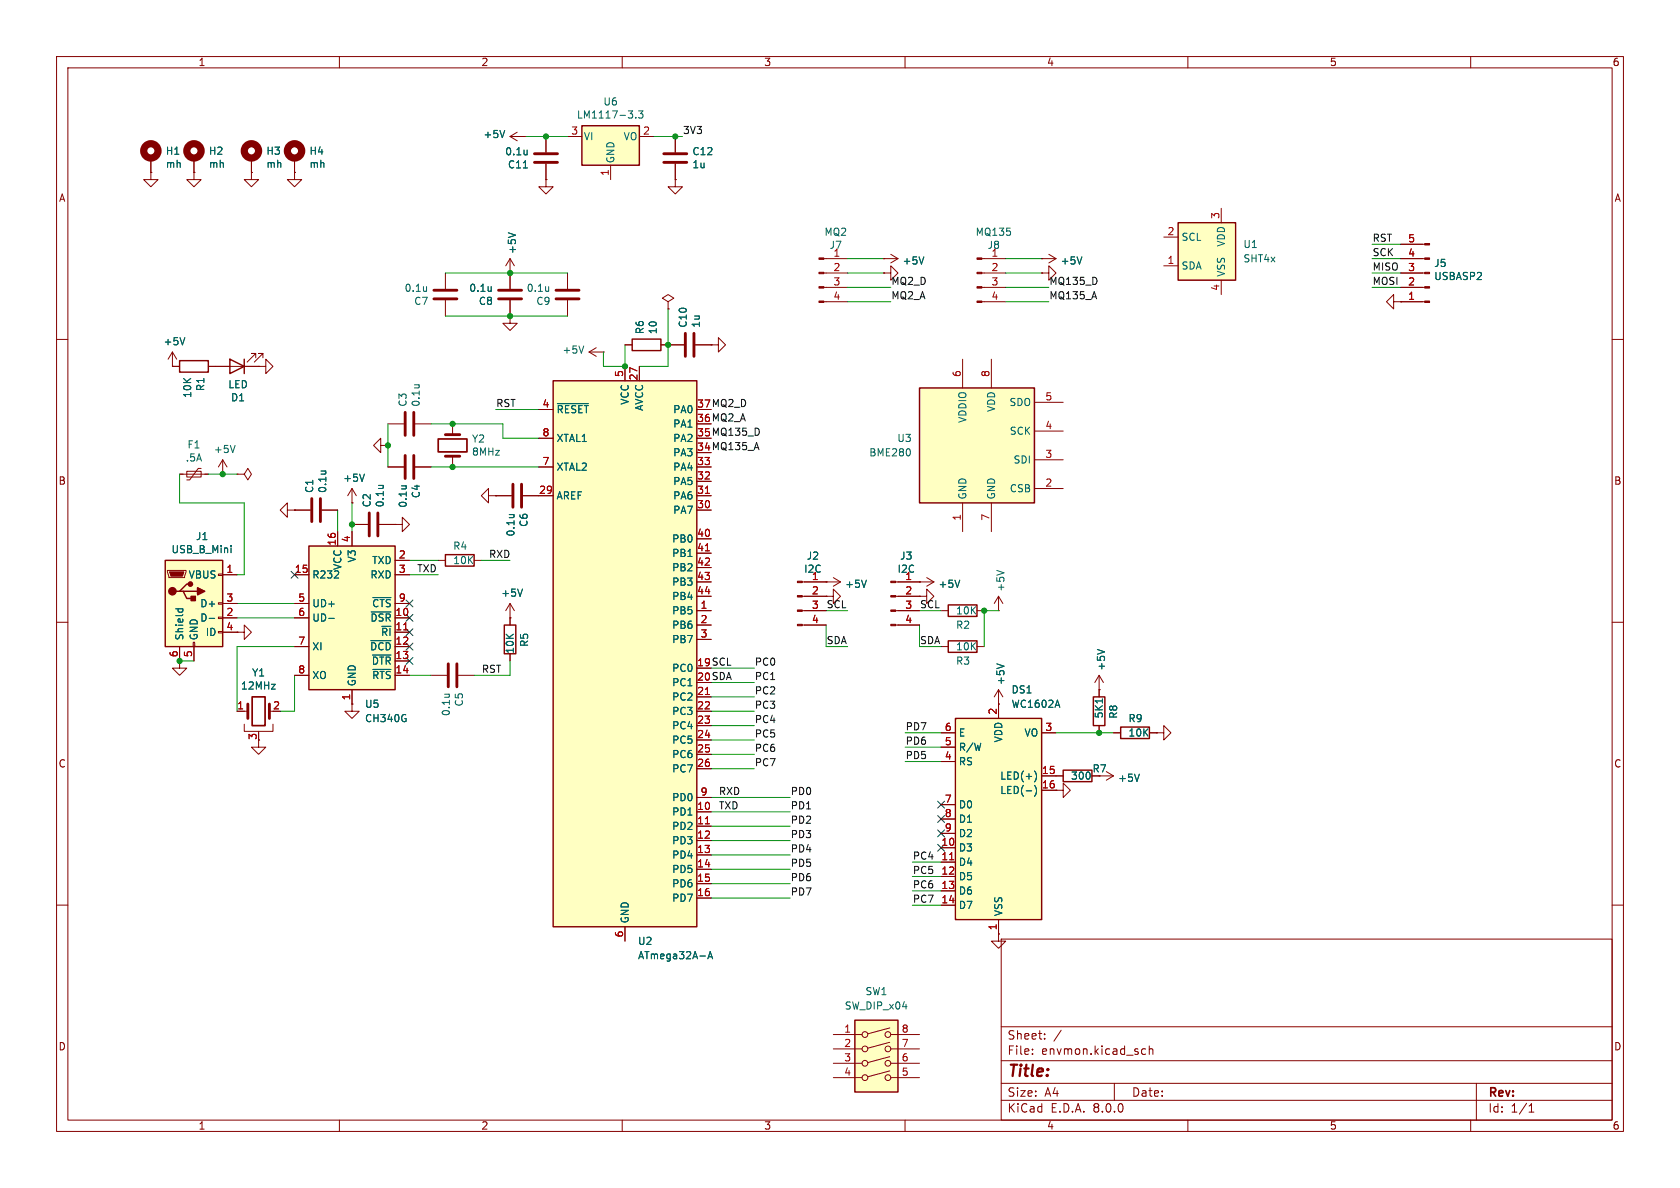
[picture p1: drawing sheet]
<svg xmlns="http://www.w3.org/2000/svg" width="297mm" height="210mm" viewBox="0 0 297 210" stroke-linecap="round" stroke-linejoin="round" font-family="sans-serif">
<g fill="none" stroke="#840000" stroke-width=".18">
<path d="M10 10h277v190h-277zM12 12h273v186h-273zM60 10v2M110 10v2M160 10v2M210 10v2M260 10v2M26.7 30.5v1.3h1.2l-1.2 1.2-1.3-1.2h1.3M26.7 30.5h.1M26.7 27.9v2.6M34.3 30.5v1.3h1.3l-1.3 1.2-1.3-1.2h1.3M34.3 30.5h.1"/>
<path d="M34.3 27.9v2.6M44.4 30.5v1.3h1.3l-1.3 1.2-1.2-1.2h1.2M44.4 30.5h.1M44.4 27.9v2.6M52.1 30.5v1.3h1.2l-1.2 1.2-1.3-1.2h1.3M52.1 30.5h.1M52.1 27.9v2.6M119.4 31.8v1.2h1.2l-1.2 1.3-1.3-1.3h1.3M119.4 31.8h.1M10 60h2M145.6 53.3h4.3M145.6 50.8h4.3"/>
<path d="M145.6 48.3h4.3M145.6 45.7h4.3M285 60h2M30.5 64.8h.1M30.5 64.8h1.2M30.5 62.2l-.8 1.3M30.5 62.2v2.6M30.5 62.2l.7 1.3M36.8 64.8h8.9M45.2 63.2v-.7h-.8h.8l-1.5 1.5M45.7 64.8h1.3v-1.3l1.3 1.3-1.3 1.2v-1.2M45.7 64.8h.1"/>
<path d="M46.5 63.2v-.7h-.8h.8l-1.5 1.5M67.3 78.7v-1.2l-1.3 1.2 1.3 1.3v-1.3h1.3M68.6 78.7h.1M68.6 74.9h2.8M73.4 74.9h2.8M125.7 61h1.3v-1.3l1.3 1.3-1.3 1.2v-1.2M125.7 61h.1M68.6 82.6h2.8M73.4 82.6h2.8M10 110h2M285 110h2M10 160h2"/>
<path d="M285 160h2M177 166h108v32h-108zM60 198v2M110 198v2M160 198v2M177 194.5h108M177 191.5h108M177 187.5h108M177 181.5h108M182.5 186.3v.1M182.5 185.5v.1M184.7 183.6v.1"/>
<path d="M184.7 182.8v.1M187.6 182.1l-1.3 2M197 191.5v3M202 186.3h.5M202 185.5h.5M203.2 185.5l.2-.1 .3 .1 .1 .9M203.2 184.9v1.5M210 198v2M260 198v2M261 191.5v6.5M270.3 196.6h.9M270.3 195.5l.4-.4v1.5"/>
</g>
<g fill="none" stroke="#840000" stroke-width="1.3">
<circle cx="26.7" cy="26.7" r="1.27"/>
<circle cx="34.3" cy="26.7" r="1.27"/>
<circle cx="44.4" cy="26.7" r="1.27"/>
<circle cx="52.1" cy="26.7" r="1.27"/>
</g>
<path d="M71.6 72.9v4.1M73.2 72.9v4.1M71.6 80.5v4.1M73.2 80.5v4.1" fill="none" stroke="#840000" stroke-width=".51"/>
<path d="M32.7 59.7l-.4 1.3M73.3 68h.8M74 68l.1 .1M71 85.9h.8M71.7 85.9h.1" fill="none" stroke="#006464" stroke-width=".18"/>
<path d="M31.7 63.8h5.1v2h-5.1zM40.6 63.5l2.6 1.3-2.6 1.2zM43.2 63.5v2.5" fill="none" stroke="#840000" stroke-width=".25"/>
<g fill="#840000" stroke="#840000" stroke-width=".18">
<path d="M144.8 53.2h.8v.3h-.8z"/>
<path d="M144.8 50.7h.8v.2h-.8z"/>
<path d="M144.8 48.1h.8v.3h-.8z"/>
<path d="M144.8 45.6h.8v.2h-.8z"/>
</g>
<path d="M102.9 22.2h10.1v7h-10.1z" fill="#ffffc2"/>
<path d="M102.9 22.2h10.1v7h-10.1z" fill="none" stroke="#840000" stroke-width=".25"/>
<g fill="none" stroke="#840000" stroke-width=".18">
<path d="M100.3 24.1h2.6M107.9 29.2v2.6M113 24.1h2.6M119.4 24.1v2.8M119.4 29v2.8M90.2 55.9v1.3h1.2l-1.2 1.2-1.3-1.2h1.3M90.2 55.9h.1M90.2 48.3v2.8M90.2 53.1v2.8M100.3 48.3v2.8M100.3 53.1v2.8M104.1 62.2l1.3 .8"/>
<path d="M104.1 62.2h2.6M105.4 61.5l-1.3 .7M106.7 62.2h.1M146 105.4h1.3v-1.3l1.3 1.3-1.3 1.3v-1.3M146 105.4h.1"/>
</g>
<path d="M112.9 19.6h.8l-.5 .5 .4 .1v.6l-.2 .1-.5-.1M112.4 20.8v.1M86.8 50.7v.8M86.8 51.4h.1M97 50.7v.8M97 51.4h-.1M103.2 61.2l-.4 1.2" fill="none" stroke="#006464" stroke-width=".18"/>
<path d="M117.3 28.7h4.1M117.3 27.2h4.1M88.1 51.3h4.1M88.1 52.8h4.1M98.3 51.3h4.1M98.3 52.8h4.1" fill="none" stroke="#840000" stroke-width=".51"/>
<path d="M168.9 127h15.2v35.6h-15.2z" fill="#ffffc2"/>
<path d="M168.9 127h15.2v35.6h-15.2zM193.3 123.2h2v5.1h-2zM198.1 128.5h5.1v2.1h-5.1z" fill="none" stroke="#840000" stroke-width=".25"/>
<g fill="none" stroke="#840000" stroke-width=".18">
<path d="M80 74.9v1.9M80 80.6v2M86.4 87.6v-1.2l-1.3 1.2 1.3 1.3v-1.3h1.2M87.6 87.6h.1M146 102.9h.1M146 102.9h2.6M147.3 102.1l1.3 .8M148.6 102.9l-1.3 .7M194.3 119.4l-.8 1.3M194.3 119.4v3.8M194.3 119.4l.8 1.3M166.4 129.5h2.5"/>
<path d="M166.4 134.6h2.5M166.4 132.1h2.5M176.5 124.5v2.5M184.1 137.2h2.6M184.1 139.7h2.6M184.1 129.5h2.6M194.3 121.9h.1M194.3 128.3v1.2M196.8 129.5h1.3M203.2 129.5h1.3M204.5 129.5h1.2v-1.2l1.3 1.2-1.3 1.3v-1.3M204.5 129.5h.1"/>
<path d="M166.4 149.9h2.5M166.4 152.4h2.5M166.4 154.9h2.5M166.4 157.5h2.5M166.4 142.2h2.5M166.4 144.8h2.5M166.4 147.3h2.5M166.4 160h2.5M176.5 165.1v1.3h1.3l-1.3 1.2-1.2-1.2h1.2M176.5 165.1h.1M176.5 162.6v2.5"/>
</g>
<path d="M167.9 152h.7" fill="none" stroke="#a90000" stroke-width=".18"/>
<path d="M153.2 102.6l-.5 1.2M194 114.8l1.3 .4M182.9 136.3a1.46 1.46 0 0 1 0 1.9M182.9 138.8a1.46 1.46 0 0 1 0 2M194.9 123.5v.8" fill="none" stroke="#006464" stroke-width=".18"/>
<path d="M77.5 77.6h5v2.3h-5z" fill="none" stroke="#840000" stroke-width=".3"/>
<path d="M78.7 76.8h2.6M78.7 80.6h2.6" fill="none" stroke="#840000" stroke-width=".51"/>
<path d="M97.8 67.3h25.4v96.5h-25.4z" fill="#ffffc2"/>
<path d="M97.8 67.3h25.4v96.5h-25.4zM78.7 98h5.1v2.1h-5.1zM167.6 106.9h5.1v2.1h-5.1zM167.6 113.3h5.1v2h-5.1zM188 136.1h5v2.1h-5z" fill="none" stroke="#840000" stroke-width=".25"/>
<g fill="none" stroke="#840000" stroke-width=".18">
<path d="M90.2 48.3h.1M90.2 45.7l-.8 1.3M90.2 45.7v2.6M90.2 45.7l.7 1.3M156.2 45.7h.1M156.2 48.3h1.3v-1.3l1.2 1.3-1.2 1.2v-1.2M156.2 48.3h.1M156.2 45.7h2.5M157.5 45l1.2 .7M158.7 45.7l-1.2 .8M95.2 72.4h2.6M95.2 77.5h2.6"/>
<path d="M110.5 64.8v2.5M113 64.8v2.5M41.9 83.8h1.3l.6-1 .6 1-.6 1-.6-1M41.9 83.8h.1M52.1 90.2h2.8M56.9 90.2h2.8M62.2 88.9h.1M62.2 86.4l-.7 1.2M62.2 86.4v2.5M62.2 86.4l.8 1.2M77.5 99.1h1.2M83.8 99.1h1.3"/>
<path d="M95.2 87.6h2.6M95.2 82.6h2.6M123.2 87.6h2.5M123.2 90.2h2.5M123.2 85.1h2.5M123.2 82.6h2.5M123.2 95.3h2.5M123.2 97.8h2.5M76.2 119.4h2.8M81 119.4h2.8M123.2 108h2.5M123.2 110.5h2.5"/>
<path d="M123.2 113h2.5M123.2 100.3h2.5M123.2 102.9h2.5M123.2 105.4h2.5M158.3 108h4.3M158.3 110.5h4.3M158.3 102.9h6.8M158.3 105.4h4.3M162.6 105.4h1.2v-1.3l1.3 1.3-1.3 1.3v-1.3M162.6 105.4h.1M162.6 102.9h.1M163.8 102.1l1.3 .8"/>
<path d="M165.1 102.9l-1.3 .7M166.4 108h1.2M166.4 114.3h1.2M172.7 108h1.3M172.7 114.3h1.3M176.5 108h.1M176.5 105.4l-.7 1.3M176.5 105.4v2.6M176.5 105.4l.8 1.3M123.2 123.2h2.5M123.2 125.7h2.5M123.2 128.3h2.5"/>
<path d="M123.2 130.8h2.5M123.2 133.4h2.5M123.2 135.9h2.5M176.5 124.5h.1M176.5 121.9v2.6M176.5 121.9l-.7 1.3M176.5 121.9l.8 1.3M186.7 139.7h1.3v-1.3l1.2 1.3-1.2 1.3v-1.3M186.7 139.7h.1M186.7 137.2h1.3M194.3 137.2h2.5M195.6 136.4l1.2 .8"/>
<path d="M196.8 137.2l-1.2 .7M123.2 143.5h2.5M123.2 146.1h2.5M123.2 148.6h2.5M123.2 151.1h2.5M123.2 153.7h2.5M123.2 156.2h2.5M123.2 158.8h2.5M123.2 141h2.5M110.5 163.8v2.6"/>
</g>
<path d="M124.7 87.2h.7M124.7 97.4h.7M124.7 122.8h.7M124.7 145.6h.7" fill="none" stroke="#a90000" stroke-width=".18"/>
<g fill="none" stroke="#006464" stroke-width=".18">
<path d="M89.9 41.1l1.2 .5M163.3 45.4l-.4 1.3M98.5 71.3h5.5M56.8 83.3h.8M57.5 83.3h.1M64.4 83.8l-.4 1.3M169.7 102.6l-.5 1.2M176.2 100.8l1.3 .5M176.2 117.3l1.3 .5M78.6 122.7h.8M79.3 122.7l.1 .1M201.4 136.9l-.4 1.2"/>
<path d="M125.1 169.5l.5-1.3 .4 1.3M125.3 169.1h.6"/>
</g>
<g fill="#840000" stroke="#840000" stroke-width=".18">
<path d="M157.5 110.4h.8v.2h-.8z"/>
<path d="M157.5 107.8h.8v.3h-.8z"/>
<path d="M157.5 105.3h.8v.2h-.8z"/>
<path d="M157.5 102.7h.8v.3h-.8z"/>
</g>
<path d="M55.1 88.1v4.1M56.6 88.1v4.1M79.2 117.3v4.1M80.8 117.3v4.1" fill="none" stroke="#840000" stroke-width=".51"/>
<path d="M162.6 68.6h20.3v20.3h-20.3z" fill="#ffffc2"/>
<path d="M162.6 68.6h20.3v20.3h-20.3z" fill="none" stroke="#840000" stroke-width=".25"/>
<g fill="none" stroke="#840000" stroke-width=".18">
<path d="M173.6 53.3h4.2M173.6 50.8h4.2M173.6 48.3h4.2M173.6 45.7h4.2M184.1 48.3h1.3v-1.3l1.3 1.3-1.3 1.2v-1.2M184.1 48.3h.1M246.4 53.3v-1.2l-1.3 1.2 1.3 1.3v-1.3h1.2M247.6 53.3h.1M247.6 53.3h4.3M247.6 50.8h4.3M247.6 48.3h4.3M247.6 45.7h4.3"/>
<path d="M247.6 43.2h4.3M170.2 63.5v5.1M175.3 63.5v5.1M182.9 76.2h5.1M182.9 71.1h5.1M31.7 83.8h5.1M33 83.3h2.6v1h-2.6zM35.6 82.8h-.5l-1.6 2h-.5M39.4 83.8h.1M39.4 81.3l-.8 1.3M39.4 81.3v2.5M39.4 81.3l.7 1.3"/>
<path d="M50.8 90.2v-1.3l-1.3 1.3 1.3 1.2v-1.2h1.3M52.1 90.2h.1M62.2 92.7h2.8M67.1 92.7h2.7M69.8 92.7h1.3v-1.3l1.3 1.3-1.3 1.3v-1.3M69.8 92.7h.1M170.2 88.9v5.1M175.3 88.9v5.1M182.9 86.4h5.1M182.9 81.3h5.1M41.9 111.8h1.3v-1.3l1.2 1.3-1.2 1.2v-1.2M41.9 111.8h.1"/>
</g>
<path d="M41.6 78.7l-.5 1.3M160.9 79.6v.7M66.9 85.8h.9M67.6 85.8l.1 .1" fill="none" stroke="#006464" stroke-width=".18"/>
<path d="M65.3 90.7v4M66.8 90.7v4" fill="none" stroke="#840000" stroke-width=".51"/>
<g fill="#840000" stroke="#840000" stroke-width=".18">
<path d="M172.7 53.2h.9v.3h-.9z"/>
<path d="M172.7 50.7h.9v.2h-.9z"/>
<path d="M172.7 48.1h.9v.3h-.9z"/>
<path d="M172.7 45.6h.9v.2h-.9z"/>
<path d="M251.9 43.1h.8v.2h-.8z"/>
<path d="M251.9 45.6h.8v.2h-.8z"/>
<path d="M251.9 48.1h.8v.3h-.8z"/>
<path d="M251.9 50.7h.8v.2h-.8z"/>
<path d="M251.9 53.2h.8v.3h-.8z"/>
</g>
<path d="M208.3 39.4h10.1v10.1h-10.1z" fill="#ffffc2"/>
<path d="M208.3 39.4h10.1v10.1h-10.1z" fill="none" stroke="#840000" stroke-width=".25"/>
<path d="M96.5 31.8v1.2h1.3l-1.3 1.3-1.3-1.3h1.3M96.5 31.8h.1M215.9 36.8v2.6M184.1 45.7h.1M184.1 45.7h2.6M185.4 45l1.3 .7M186.7 45.7l-1.3 .8M205.7 47h2.6M205.7 41.9h2.6M215.9 49.5v2.6" fill="none" stroke="#840000" stroke-width=".18"/>
<path d="M191.3 45.4l-.5 1.3" fill="none" stroke="#006464" stroke-width=".18"/>
<path d="M29.2 99.1h10.2v15.2h-10.2z" fill="#ffffc2"/>
<path d="M29.2 99.1h10.2v15.2h-10.2zM31.7 104.5h.7l.6 1.3h1.3M32.4 104.5h2.5M33.7 103.3h-.7l-1.3 1.2h-.6" fill="none" stroke="#840000" stroke-width=".25"/>
<g fill="#840000" stroke="#840000" stroke-width=".25">
<path d="M34.9 103.9l1.3 .6-1.3 .7z"/>
<path d="M33.8 105.4h.7v.8h-.7z"/>
<circle cx="30.5" cy="104.5" r=".63"/>
<circle cx="33.7" cy="103.3" r=".38"/>
</g>
<path d="M29.6 100.8h3.3v.3l-.3 1h-2.8zM31.7 114.3v2.5M34.2 113.5h.2v.8h-.2zM34.3 114.3v2.5M38.6 111.6h.8v.3h-.8zM38.6 109.1h.8v.2h-.8zM38.6 106.6h.8v.2h-.8zM38.6 101.5h.8v.2h-.8zM39.4 101.6h2.5M39.4 109.2h2.5M39.4 106.7h2.5M39.4 111.8h2.5" fill="none" stroke="#840000" stroke-width=".18"/>
<path d="M30 101.1h2.5l-.2 .8h-2.1z" fill="#840000" stroke="#840000" stroke-width=".18"/>
<path d="M40.8 96.4v.2M40.8 96.9v.8M31.1 107.6h1.2M31.5 107.6v.4M32.3 107.6v.4M37 109.3h1" fill="none" stroke="#006464" stroke-width=".18"/>
<path d="M54.6 96.5h15.2v25.4h-15.2z" fill="#ffffc2"/>
<path d="M54.6 96.5h15.2v25.4h-15.2z" fill="none" stroke="#840000" stroke-width=".25"/>
<g fill="none" stroke="#840000" stroke-width=".18">
<path d="M90.2 24.1l1.2 .8M90.2 24.1h2.5M91.4 23.4l-1.2 .7M92.7 24.1h.1M96.5 24.1v2.8M96.5 29v2.8M78.7 48.3v2.8M78.7 53.1v2.8M118.1 53.3l1-.6-1-.6-1 .6 1 .6v1.3M118.1 54.6h.1M59.7 94v2.5M62.2 94v2.5"/>
<path d="M69.8 99.1h2.6M87.6 87.6h2.8M92.5 87.6h2.7M31.7 116.8v1.3h1.3l-1.3 1.3-1.2-1.3h1.2M31.7 116.8h.1M52.1 109.2h2.5M52.1 114.3h2.5M52.1 119.4h2.5M52.1 101.6h2.5M52.1 106.7h2.5M69.8 109.2h2.6M69.8 111.8h2.6"/>
<path d="M69.8 114.3h2.6M69.8 116.8h2.6M69.8 119.4h2.6M69.8 101.6h2.6M69.8 106.7h2.6M90.2 109.2h.1M90.2 106.7l-.8 1.3M90.2 106.7v2.5M90.2 106.7l.7 1.3M141.8 110.5h4.2M141.8 108h4.2M141.8 105.4h4.2"/>
<path d="M141.8 102.9h4.2M41.9 125.7h1.9M43.2 128v1.3h5.1v-1.3M45.7 130.8v1.3h1.3l-1.3 1.3-1.3-1.3h1.3M45.7 129.3v.2M62.2 121.9v2.6"/>
</g>
<g fill="none" stroke="#006464" stroke-width=".18">
<path d="M89.2 23.1l-.4 1.2M92.5 29.7h.7M93.2 26.5v.9M93.2 27.3h-.1M75.4 50.7v.8M75.4 51.4h-.1M90 91h.9M90.8 91h.1M58.1 109.3h1M65.6 113.3h3.5M65.6 108.2h3.5M65.9 115.8h3.2"/>
<path d="M65.9 118.3h3.2M65.9 105.6h3.2M92.4 104.1l-.5 1.3"/>
</g>
<path d="M71.4 111.3h.7" fill="none" stroke="#a90000" stroke-width=".18"/>
<path d="M94.5 27.2h4.1M94.5 28.7h4.1M76.7 51.3h4.1M76.7 52.8h4.1M90.7 85.6v4.1M92.2 85.6v4.1M43.8 124.5v2.5M47.6 124.5v2.5" fill="none" stroke="#840000" stroke-width=".51"/>
<g fill="#840000" stroke="#840000" stroke-width=".18">
<path d="M141 110.4h.8v.2h-.8z"/>
<path d="M141 107.8h.8v.3h-.8z"/>
<path d="M141 105.3h.8v.2h-.8z"/>
<path d="M141 102.7h.8v.3h-.8z"/>
</g>
<path d="M44.6 123.2h2.3v5.1h-2.3z" fill="none" stroke="#840000" stroke-width=".3"/>
<path d="M151.1 180.3h7.6v12.7h-7.6z" fill="#ffffc2"/>
<g fill="none" stroke="#840000" stroke-width=".18">
<path d="M26.7 30.5h.1M26.7 27.9v2.6M34.3 30.5h.1M34.3 27.9v2.6M44.4 30.5h.1M44.4 27.9v2.6M52.1 30.5h.1M52.1 27.9v2.6M92.7 24.1h.1M96.5 31.8h.1M96.5 24.1v2.8M96.5 29v2.8"/>
<path d="M119.4 31.8h.1M119.4 24.1v2.8M119.4 29v2.8M90.2 55.9h.1M90.2 48.3h.1M90.2 48.3v2.8M90.2 53.1v2.8M118.1 54.6h.1M156.2 45.7h.1M156.2 48.3h.1M184.1 48.3h.1M184.1 45.7h.1"/>
<path d="M247.6 53.3h.1M247.6 53.3h3.9M247.6 50.8h3.9M247.6 48.3h3.9M247.6 45.7h3.9M247.6 43.2h3.9M30.5 64.8h.1M30.5 64.8h1.2M36.8 64.8h3.8M43.2 64.8h2.5M45.7 64.8h.1M95.2 72.4h2.6"/>
<path d="M95.2 77.5h2.6M110.5 61h1.3M110.5 64.8v2.5M113 64.8v2.5M116.8 61h4.1M122.9 61h2.8M125.7 61h.1M52.1 90.2h.1M52.1 90.2h2.8M56.9 90.2h2.8M59.7 94v2.5M62.2 88.9h.1"/>
<path d="M62.2 92.7h2.8M62.2 94v2.5M67.1 92.7h2.7M68.6 82.6h2.8M69.8 92.7h.1M69.8 99.1h2.6M73.4 82.6h2.8M87.6 87.6h.1M87.6 87.6h2.8M92.5 87.6h5.3M95.2 82.6h2.6M123.2 82.6h2.5"/>
<path d="M123.2 87.6h2.5M123.2 90.2h2.5M123.2 85.1h2.5M123.2 95.3h2.5M123.2 97.8h2.5M31.7 116.8h.1M31.7 114.3v2.5M34.3 114.3v2.5M39.4 101.6h2.5M39.4 109.2h2.5M39.4 106.7h2.5M39.4 111.8h2.5"/>
<path d="M41.9 111.8h.1M52.1 101.6h2.5M52.1 109.2h2.5M52.1 106.7h2.5M52.1 114.3h2.5M52.1 119.4h2.5M69.8 101.6h2.6M69.8 109.2h2.6M69.8 106.7h2.6M69.8 111.8h2.6M69.8 114.3h2.6M69.8 116.8h2.6"/>
<path d="M69.8 119.4h2.6M90.2 109.2h.1M90.2 109.2v1.3M90.2 115.6v1.2M123.2 108h2.5M123.2 110.5h2.5M123.2 113h2.5M123.2 100.3h2.5M123.2 102.9h2.5M123.2 105.4h2.5M142.2 108h3.8M142.2 110.5h3.8"/>
<path d="M142.2 102.9h3.8M142.2 105.4h3.8M146 102.9h.1M146 105.4h.1M158.7 108h3.9M158.7 110.5h3.9M158.7 102.9h3.9M158.7 105.4h3.9M162.6 105.4h.1M162.6 102.9h.1M41.9 125.7h1.3M62.2 124.5v1.2h1.3l-1.3 1.3-1.2-1.3h1.2"/>
<path d="M62.2 124.5h.1M62.2 121.9v2.6M123.2 123.2h2.5M123.2 125.7h2.5M123.2 128.3h2.5M123.2 130.8h2.5M123.2 133.4h2.5M123.2 135.9h2.5M166.4 129.5h2.5M166.4 134.6h2.5M166.4 132.1h2.5M176.5 124.5h.1"/>
<path d="M176.5 124.5v2.5M184.1 137.2h3.9M184.1 139.7h2.6M184.1 129.5h2.6M186.7 139.7h.1M194.3 121.9h.1M194.3 121.9v1.3M194.3 128.3v1.2M196.8 129.5h1.3M203.2 129.5h1.3M204.5 129.5h.1M123.2 143.5h2.5"/>
<path d="M123.2 146.1h2.5M123.2 148.6h2.5M123.2 151.1h2.5M123.2 153.7h2.5M123.2 156.2h2.5M123.2 158.8h2.5M123.2 141h2.5M166.4 149.9h2.5M166.4 152.4h2.5M166.4 154.9h2.5M166.4 157.5h2.5M166.4 142.2h2.5"/>
<path d="M166.4 144.8h2.5M166.4 147.3h2.5M110.5 163.8v2.6M166.4 160h2.5M176.5 165.1h.1M176.5 162.6v2.5M147.3 182.9h5.1M147.3 185.4h5.1M147.3 188h5.1M147.3 190.5h5.1M157.3 189.3l-3.9 1M157.3 186.8l-3.9 1"/>
<path d="M157.3 184.3l-3.9 1M157.3 181.7l-3.9 1.1M157.5 182.9h5.1M157.5 185.4h5.1M157.5 188h5.1M157.5 190.5h5.1"/>
<circle cx="152.9" cy="190.5" r=".51"/>
<circle cx="152.9" cy="188" r=".51"/>
<circle cx="152.9" cy="185.4" r=".51"/>
<circle cx="152.9" cy="182.9" r=".51"/>
<circle cx="157" cy="190.5" r=".51"/>
<circle cx="157" cy="185.4" r=".51"/>
<circle cx="157" cy="188" r=".51"/>
<circle cx="157" cy="182.9" r=".51"/>
</g>
<path d="M111.8 59.9h5v2.1h-5zM89.2 110.5h2v5.1h-2zM151.1 180.3h7.6v12.7h-7.6z" fill="none" stroke="#840000" stroke-width=".25"/>
<path d="M121.2 58.9v4.1M122.7 58.9v4.1" fill="none" stroke="#840000" stroke-width=".51"/>
<g fill="none" stroke="#009600" stroke-width=".18">
<path d="M92.7 24.1h7.6M115.6 24.1h5M78.7 48.3h21.6M78.7 55.9h21.6M118.1 54.6v10.2h-5.1M149.9 50.8h7.6M149.9 45.7h6.3M149.9 48.3h6.3M149.9 53.3h7.6M177.8 50.8h7.6M177.8 45.7h6.3M177.8 48.3h6.3"/>
<path d="M177.8 53.3h7.6M242.6 50.8h5M242.6 45.7h5M242.6 48.3h5M242.6 43.2h5M68.6 74.9v7.7M76.2 74.9h12.7v2.6h6.3M87.6 72.4h7.6M110.5 61v3.8h-3.8v-2.6M31.7 83.8v5.1h11.5v12.7h-1.3M36.8 83.8h5.1M59.7 90.2v3.8"/>
<path d="M62.2 88.9v5.1M72.4 99.1h5.1M76.2 82.6h19M85.1 99.1h5.1M31.7 116.8h2.6M41.9 109.2h10.2M41.9 106.7h10.2M52.1 114.3h-10.2v11.4M52.1 119.4v6.3h-2.6M72.4 101.6h5.1M72.4 119.4h3.8M90.2 116.8v2.6h-6.4"/>
<path d="M125.7 118.1h7.6M146 110.5v3.8h3.9M146 108h3.9M162.6 110.5v3.8h3.8M162.6 108h3.8M176.5 108h-2.5v6.3M125.7 130.8h7.6M125.7 128.3h7.6M125.7 135.9h7.6M125.7 133.4h7.6M125.7 125.7h7.6M125.7 123.2h7.6"/>
<path d="M125.7 120.7h7.6M160 132.1h6.4M160 129.5h6.4M160 134.6h6.4M186.7 129.5h10.1M125.7 143.5h14M125.7 146.1h14M125.7 156.2h14M125.7 151.1h14M125.7 153.7h14M125.7 148.6h14M125.7 158.8h14"/>
<path d="M125.7 141h14M161.3 152.4h5.1M161.3 157.5h5.1M161.3 154.9h5.1M161.3 160h5.1"/>
</g>
<g fill="none" stroke="#000084" stroke-width=".18">
<path d="M51.5 101l1.2 1.2M52.7 101l-1.2 1.2M71.8 113.7l1.2 1.2M71.8 116.2l1.2 1.2M71.8 106.1l1.2 1.2M71.8 111.2l1.2 1.2M71.8 108.6l1.2 1.2M73 113.7l-1.2 1.2M73 116.2l-1.2 1.2M73 106.1l-1.2 1.2M73 111.2l-1.2 1.2M73 108.6l-1.2 1.2"/>
<path d="M165.8 149.3l1.2 1.2M165.8 144.2l1.2 1.2M165.8 146.7l1.2 1.2M165.8 141.6l1.2 1.2M167 149.3l-1.2 1.2M167 144.2l-1.2 1.2M167 146.7l-1.2 1.2M167 141.6l-1.2 1.2"/>
</g>
<g fill="none" stroke="#006464" stroke-width=".18">
<path d="M89.2 23.1l-.4 1.2M92.5 29.7h.7M93.2 26.5v.9M93.2 27.3h-.1M32.7 59.7l-.4 1.3M86.8 50.7v.8M86.8 51.4h.1M89.9 41.1l1.2 .5M163.3 45.4l-.4 1.3M191.3 45.4l-.5 1.3M98.5 71.3h5.5M40.8 96.4v.2"/>
<path d="M40.8 96.9v.8M56.8 83.3h.8M57.5 83.3h.1M64.4 83.8l-.4 1.3M66.9 85.8h.9M67.6 85.8l.1 .1M71 85.9h.8M71.7 85.9h.1M90 91h.9M90.8 91h.1M31.1 107.6h1.2M31.5 107.6v.4"/>
<path d="M32.3 107.6v.4M37 109.3h1M58.1 109.3h1M65.6 113.3h3.5M65.6 108.2h3.5M65.9 115.8h3.2M65.9 118.3h3.2M65.9 105.6h3.2M92.4 104.1l-.5 1.3M153.2 102.6l-.5 1.2M169.7 102.6l-.5 1.2M176.2 117.3l1.3 .5"/>
<path d="M194 114.8l1.3 .4M182.9 136.3a1.46 1.46 0 0 1 0 1.9M182.9 138.8a1.46 1.46 0 0 1 0 2M194.9 123.5v.8M201.4 136.9l-.4 1.2M125.1 169.5l.5-1.3 .4 1.3M125.3 169.1h.6"/>
</g>
<path d="M124.7 87.2h.7M124.7 97.4h.7M71.4 111.3h.7M124.7 122.8h.7M124.7 145.6h.7M167.9 152h.7" fill="none" stroke="#a90000" stroke-width=".18"/>
<g fill="#009600" stroke="#009600" stroke-width=".18">
<circle cx="96.5" cy="24.1" r=".46"/>
<circle cx="119.4" cy="24.1" r=".46"/>
<circle cx="68.6" cy="78.7" r=".46"/>
<circle cx="62.2" cy="92.7" r=".46"/>
<circle cx="80" cy="74.9" r=".46"/>
<circle cx="80" cy="82.6" r=".46"/>
<circle cx="194.3" cy="129.5" r=".46"/>
<circle cx="174" cy="108" r=".46"/>
<circle cx="90.2" cy="55.9" r=".46"/>
<circle cx="90.2" cy="48.3" r=".46"/>
<circle cx="110.5" cy="64.8" r=".46"/>
<circle cx="118.1" cy="61" r=".46"/>
<circle cx="39.4" cy="83.8" r=".46"/>
<circle cx="31.7" cy="116.8" r=".46"/>
</g>
<text font-size="2.8" fill="#840000" x="178" y="190.9">Title:</text>
<g font-size="2.1" fill="#840000">
<text x="178" y="184">Sheet:</text>
<text x="178" y="186.7">File:</text>
<text x="184.1" y="186.7">envmon.kicad_sch</text>
<text x="178" y="196.9">KiCad</text>
<text x="178" y="194.1">Size:</text>
<text x="184.7" y="194.1">A4</text>
<text x="185.7" y="196.9">E.D.A.</text>
<text x="193.3" y="196.9">8.0.0</text>
<text x="200" y="194.1">Date:</text>
<text x="263" y="194.3">Rev:</text>
<text x="263" y="196.9">Id:</text>
<text x="267.1" y="196.9">1/1</text>
</g>
<g font-size="1.8" fill="#840000">
<text x="35" y="11.9">1</text>
<text x="85" y="11.9">2</text>
<text x="135" y="11.9">3</text>
<text x="185" y="11.9">4</text>
<text x="235" y="11.9">5</text>
<text x="285" y="11.9">6</text>
<text x="10.3" y="35.9">A</text>
<text x="285.3" y="35.9">A</text>
<text x="123.1" y="77.2">35 MQ135_D</text>
<text x="123.1" y="74.7">36 MQ2_A</text>
<text x="123.1" y="72.1">37 MQ2_D</text>
<text x="123.1" y="79.8">34 MQ135_A</text>
<text x="10.3" y="85.9">B</text>
<text x="285.3" y="85.9">B</text>
<text x="123.1" y="117.9">19 SCL</text>
<text x="123.1" y="120.4">20 SDA</text>
<text x="10.3" y="135.9">C</text>
<text x="193" y="136.8">R7</text>
<text x="285.3" y="135.9">C</text>
<text x="10.3" y="185.9">D</text>
<text x="285.3" y="185.9">D</text>
<text x="35" y="199.9">1</text>
<text x="85" y="199.9">2</text>
<text x="135" y="199.9">3</text>
<text x="185" y="199.9">4</text>
<text x="235" y="199.9">5</text>
<text x="285" y="199.9">6</text>
</g>
<g font-size="1.8" fill="#a90000">
<text x="100.9" y="23.9">3</text>
<text x="113.6" y="23.9">2</text>
<text x="107.7" y="31.2" transform="rotate(-90 107.7 31.2)">1</text>
<text x="206.3" y="41.7">2</text>
<text x="215.6" y="38.8" transform="rotate(-90 215.6 38.8)">3</text>
<text x="206.3" y="46.7">1</text>
<text x="248.8" y="45.5">4</text>
<text x="248.8" y="42.9">5</text>
<text x="147.2" y="48">2</text>
<text x="147.2" y="50.5">3</text>
<text x="147.2" y="53.1">4</text>
<text x="175.2" y="48">2</text>
<text x="175.2" y="50.5">3</text>
<text x="175.2" y="53.1">4</text>
<text x="215.6" y="51.5" transform="rotate(-90 215.6 51.5)">4</text>
<text x="248.8" y="53.1">1</text>
<text x="248.8" y="50.5">2</text>
<text x="248.8" y="48">3</text>
<text x="110.2" y="66.7" transform="rotate(-90 110.2 66.7)">5</text>
<text x="112.8" y="67.4" transform="rotate(-90 112.8 67.4)">27</text>
<text x="169.9" y="66.7" transform="rotate(-90 169.9 66.7)">6</text>
<text x="175" y="66.7" transform="rotate(-90 175 66.7)">8</text>
<text x="184.7" y="70.9">5</text>
<text x="95.8" y="72.1">4</text>
<text x="95.8" y="77.2">8</text>
<text x="123.1" y="77.2">35</text>
<text x="123.1" y="74.7">36</text>
<text x="123.1" y="72.1">37</text>
<text x="184.7" y="75.9">4</text>
<text x="95.8" y="82.3">7</text>
<text x="123.1" y="82.3">33</text>
<text x="123.1" y="79.8">34</text>
<text x="184.7" y="81">3</text>
<text x="95.2" y="87.4">29</text>
<text x="123.1" y="89.9">30</text>
<text x="123.1" y="87.4">31</text>
<text x="123.1" y="84.8">32</text>
<text x="184.7" y="86.1">2</text>
<text x="62" y="96" transform="rotate(-90 62 96)">4</text>
<text x="123.1" y="95">40</text>
<text x="169.9" y="92.1" transform="rotate(-90 169.9 92.1)">1</text>
<text x="175" y="92.1" transform="rotate(-90 175 92.1)">7</text>
<text x="39.9" y="101.3">1</text>
<text x="52" y="101.3">15</text>
<text x="59.4" y="96.6" transform="rotate(-90 59.4 96.6)">16</text>
<text x="70.4" y="98.8">2</text>
<text x="70.4" y="101.3">3</text>
<text x="123.1" y="97.5">41</text>
<text x="123.1" y="100.1">42</text>
<text x="39.9" y="106.4">3</text>
<text x="52.6" y="106.4">5</text>
<text x="70.4" y="106.4">9</text>
<text x="123.1" y="102.6">43</text>
<text x="123.1" y="105.2">44</text>
<text x="123.8" y="107.7">1</text>
<text x="143.4" y="102.6">1</text>
<text x="143.4" y="105.2">2</text>
<text x="143.4" y="107.7">3</text>
<text x="159.9" y="102.6">1</text>
<text x="159.9" y="105.2">2</text>
<text x="159.9" y="107.7">3</text>
<text x="39.9" y="109">2</text>
<text x="39.9" y="111.5">4</text>
<text x="52.6" y="109">6</text>
<text x="69.8" y="109">10</text>
<text x="69.8" y="111.5">11</text>
<text x="123.8" y="110.2">2</text>
<text x="123.8" y="112.8">3</text>
<text x="143.4" y="110.2">4</text>
<text x="159.9" y="110.2">4</text>
<text x="31.5" y="116.3" transform="rotate(-90 31.5 116.3)">6</text>
<text x="34" y="116.3" transform="rotate(-90 34 116.3)">5</text>
<text x="52.6" y="114">7</text>
<text x="52.6" y="119.1">8</text>
<text x="69.8" y="114">12</text>
<text x="69.8" y="116.6">13</text>
<text x="69.8" y="119.1">14</text>
<text x="123.1" y="117.9">19</text>
<text x="41.8" y="125.5">1</text>
<text x="48.2" y="125.5">2</text>
<text x="62" y="123.9" transform="rotate(-90 62 123.9)">1</text>
<text x="123.1" y="122.9">21</text>
<text x="123.1" y="125.5">22</text>
<text x="123.1" y="120.4">20</text>
<text x="45.5" y="130.9" transform="rotate(-90 45.5 130.9)">3</text>
<text x="123.1" y="128">23</text>
<text x="123.1" y="130.6">24</text>
<text x="166.9" y="131.8">5</text>
<text x="166.9" y="129.3">6</text>
<text x="176.3" y="126.4" transform="rotate(-90 176.3 126.4)">2</text>
<text x="184.7" y="129.3">3</text>
<text x="123.1" y="133.1">25</text>
<text x="123.1" y="135.6">26</text>
<text x="166.9" y="134.4">4</text>
<text x="184.1" y="136.9">15</text>
<text x="123.1" y="143.3">10</text>
<text x="123.8" y="140.7">9</text>
<text x="166.9" y="142">7</text>
<text x="184.1" y="139.4">16</text>
<text x="123.1" y="145.8">11</text>
<text x="123.1" y="148.3">12</text>
<text x="166.3" y="149.6">10</text>
<text x="166.9" y="144.5">8</text>
<text x="166.9" y="147.1">9</text>
<text x="123.1" y="150.9">13</text>
<text x="123.1" y="153.4">14</text>
<text x="123.1" y="156">15</text>
<text x="166.3" y="152.1">11</text>
<text x="166.3" y="154.7">12</text>
<text x="123.1" y="158.5">16</text>
<text x="166.3" y="157.2">13</text>
<text x="166.3" y="159.8">14</text>
<text x="110.2" y="165.8" transform="rotate(-90 110.2 165.8)">6</text>
<text x="176.3" y="164.5" transform="rotate(-90 176.3 164.5)">1</text>
<text x="149.2" y="182.6">1</text>
<text x="149.2" y="185.2">2</text>
<text x="159.3" y="185.2">7</text>
<text x="159.3" y="182.6">8</text>
<text x="149.2" y="187.7">3</text>
<text x="149.2" y="190.2">4</text>
<text x="159.3" y="190.2">5</text>
<text x="159.3" y="187.7">6</text>
</g>
<g font-size="1.8" fill="#006464">
<text x="101.9" y="21.2">LM1117-3.3</text>
<text x="106.6" y="18.8">U6</text>
<text x="29.2" y="29.9">mh</text>
<text x="29.2" y="27.6">H1</text>
<text x="36.8" y="29.9">mh</text>
<text x="36.8" y="27.6">H2</text>
<text x="47" y="29.9">mh</text>
<text x="47" y="27.6">H3</text>
<text x="54.6" y="29.9">mh</text>
<text x="54.6" y="27.6">H4</text>
<text x="85.4" y="24.6">+5V</text>
<text x="89.2" y="27.7">0.1u</text>
<text x="89.7" y="30">C11</text>
<text x="103.1" y="25">VI</text>
<text x="108.8" y="29" transform="rotate(-90 108.8 29)">GND</text>
<text x="110.2" y="25">VO</text>
<text x="122.3" y="29.9">1u</text>
<text x="122.3" y="27.6">C12</text>
<text x="145.7" y="41.9">MQ2</text>
<text x="172.4" y="41.9">MQ135</text>
<text x="91.4" y="45" transform="rotate(-90 91.4 45)">+5V</text>
<text x="146.6" y="44.2">J7</text>
<text x="147.2" y="45.5">1</text>
<text x="159.5" y="47">+5V</text>
<text x="174.5" y="44.2">J8</text>
<text x="175.2" y="45.5">1</text>
<text x="187.4" y="47">+5V</text>
<text x="208.8" y="47.9">SDA</text>
<text x="208.8" y="42.8">SCL</text>
<text x="216.8" y="43.7" transform="rotate(-90 216.8 43.7)">VDD</text>
<text x="219.7" y="44">U1</text>
<text x="219.7" y="46.6">SHT4x</text>
<text x="253.5" y="47.4">J5</text>
<text x="71.4" y="51.8">0.1u</text>
<text x="82.9" y="51.8">0.1u</text>
<text x="93" y="51.8">0.1u</text>
<text x="216.8" y="49" transform="rotate(-90 216.8 49)">VSS</text>
<text x="253.5" y="49.7">USBASP2</text>
<text x="73.1" y="54.1">C7</text>
<text x="84.6" y="54.1">C8</text>
<text x="94.7" y="54.1">C9</text>
<text x="114" y="59.2" transform="rotate(-90 114 59.2)">R6</text>
<text x="116.3" y="59.2" transform="rotate(-90 116.3 59.2)">10</text>
<text x="121.6" y="58" transform="rotate(-90 121.6 58)">C10</text>
<text x="123.9" y="58" transform="rotate(-90 123.9 58)">1u</text>
<text x="28.8" y="61.2">+5V</text>
<text x="99.3" y="62.7">+5V</text>
<text x="34" y="70.4" transform="rotate(-90 34 70.4)">10K</text>
<text x="36.3" y="69.2" transform="rotate(-90 36.3 69.2)">R1</text>
<text x="40.3" y="68.8">LED</text>
<text x="40.7" y="71.1">D1</text>
<text x="72.1" y="72" transform="rotate(-90 72.1 72)">C3</text>
<text x="74.4" y="72" transform="rotate(-90 74.4 72)">0.1u</text>
<text x="111.4" y="71.6" transform="rotate(-90 111.4 71.6)">VCC</text>
<text x="178.4" y="72">SDO</text>
<text x="98.3" y="73.3">~{RESET}</text>
<text x="113.9" y="72.7" transform="rotate(-90 113.9 72.7)">AVCC</text>
<text x="118.9" y="75.8">PA1</text>
<text x="118.9" y="73.3">PA0</text>
<text x="171" y="74.9" transform="rotate(-90 171 74.9)">VDDIO</text>
<text x="176.1" y="72.9" transform="rotate(-90 176.1 72.9)">VDD</text>
<text x="178.4" y="77.1">SCK</text>
<text x="32.7" y="81.8">.5A</text>
<text x="33" y="79.5">F1</text>
<text x="37.7" y="80.3">+5V</text>
<text x="83.3" y="78.4">Y2</text>
<text x="83.3" y="80.7">8MHz</text>
<text x="98.3" y="83.4">XTAL2</text>
<text x="98.3" y="78.3">XTAL1</text>
<text x="118.9" y="83.4">PA4</text>
<text x="118.9" y="80.9">PA3</text>
<text x="118.9" y="78.3">PA2</text>
<text x="153.6" y="80.9">BME280</text>
<text x="158.5" y="78.3">U3</text>
<text x="179.1" y="82.1">SDI</text>
<text x="55.6" y="87.2" transform="rotate(-90 55.6 87.2)">C1</text>
<text x="57.9" y="87.2" transform="rotate(-90 57.9 87.2)">0.1u</text>
<text x="60.6" y="85.4">+5V</text>
<text x="65.7" y="89.8" transform="rotate(-90 65.7 89.8)">C2</text>
<text x="68" y="89.8" transform="rotate(-90 68 89.8)">0.1u</text>
<text x="72.1" y="89.9" transform="rotate(-90 72.1 89.9)">0.1u</text>
<text x="74.4" y="88.2" transform="rotate(-90 74.4 88.2)">C4</text>
<text x="98.3" y="88.5">AREF</text>
<text x="118.9" y="88.5">PA6</text>
<text x="118.9" y="86">PA5</text>
<text x="171" y="88.4" transform="rotate(-90 171 88.4)">GND</text>
<text x="176.1" y="88.4" transform="rotate(-90 176.1 88.4)">GND</text>
<text x="178.4" y="87.2">CSB</text>
<text x="34.5" y="95.7">J1</text>
<text x="91.2" y="94.9" transform="rotate(-90 91.2 94.9)">0.1u</text>
<text x="93.5" y="93.2" transform="rotate(-90 93.5 93.2)">C6</text>
<text x="118.9" y="91">PA7</text>
<text x="30.2" y="98">USB_B_Mini</text>
<text x="60.6" y="100.9" transform="rotate(-90 60.6 100.9)">VCC</text>
<text x="63.1" y="99.5" transform="rotate(-90 63.1 99.5)">V3</text>
<text x="65.7" y="99.9">TXD</text>
<text x="80" y="97.4">R4</text>
<text x="80" y="99.9">10K</text>
<text x="118.7" y="96.1">PB0</text>
<text x="118.7" y="98.7">PB1</text>
<text x="118.7" y="101.2">PB2</text>
<text x="142.1" y="101.4">I2C</text>
<text x="142.5" y="99.1">J2</text>
<text x="158.6" y="101.4">I2C</text>
<text x="159" y="99.1">J3</text>
<text x="33.3" y="102.5">VBUS</text>
<text x="35.3" y="107.5">D+</text>
<text x="55.1" y="102.5">R232</text>
<text x="55.1" y="107.5">UD+</text>
<text x="65.4" y="102.5">RXD</text>
<text x="65.7" y="107.5">~{CTS}</text>
<text x="88.5" y="105.7">+5V</text>
<text x="118.7" y="103.7">PB3</text>
<text x="118.7" y="106.3">PB4</text>
<text x="149.3" y="104.1">+5V</text>
<text x="165.8" y="104.1">+5V</text>
<text x="177.8" y="104.7" transform="rotate(-90 177.8 104.7)">+5V</text>
<text x="32.6" y="113.3" transform="rotate(-90 32.6 113.3)">Shield</text>
<text x="35.2" y="113.3" transform="rotate(-90 35.2 113.3)">GND</text>
<text x="35.3" y="110.1">D-</text>
<text x="36.3" y="112.6">ID</text>
<text x="55.1" y="110.1">UD-</text>
<text x="65.4" y="110.1">~{DSR}</text>
<text x="67.3" y="112.6">~{RI}</text>
<text x="118.7" y="108.8">PB5</text>
<text x="118.7" y="111.4">PB6</text>
<text x="118.7" y="113.9">PB7</text>
<text x="168.9" y="111.4">R2</text>
<text x="168.9" y="108.8">10K</text>
<text x="44.5" y="119.8">Y1</text>
<text x="55.1" y="115.2">XI</text>
<text x="65.3" y="115.2">~{DCD}</text>
<text x="65.6" y="117.7">~{DTR}</text>
<text x="91" y="115.7" transform="rotate(-90 91 115.7)">10K</text>
<text x="93.6" y="114.5" transform="rotate(-90 93.6 114.5)">R5</text>
<text x="118.7" y="119">PC0</text>
<text x="168.9" y="117.7">R3</text>
<text x="168.9" y="115.2">10K</text>
<text x="195.6" y="118.7" transform="rotate(-90 195.6 118.7)">+5V</text>
<text x="42.5" y="122.1">12MHz</text>
<text x="55.1" y="120.2">XO</text>
<text x="63.1" y="121.4" transform="rotate(-90 63.1 121.4)">GND</text>
<text x="64.4" y="125.3">U5</text>
<text x="65.7" y="120.2">~{RTS}</text>
<text x="82" y="125" transform="rotate(-90 82 125)">C5</text>
<text x="118.7" y="121.5">PC1</text>
<text x="118.7" y="124.1">PC2</text>
<text x="177.8" y="121.2" transform="rotate(-90 177.8 121.2)">+5V</text>
<text x="178.7" y="122.8">DS1</text>
<text x="178.7" y="125.3">WC1602A</text>
<text x="64.4" y="127.9">CH340G</text>
<text x="79.7" y="126.7" transform="rotate(-90 79.7 126.7)">0.1u</text>
<text x="118.7" y="126.6">PC3</text>
<text x="118.7" y="129.1">PC4</text>
<text x="118.7" y="131.7">PC5</text>
<text x="169.4" y="130.4">E</text>
<text x="177.4" y="131.3" transform="rotate(-90 177.4 131.3)">VDD</text>
<text x="181" y="130.4">VO</text>
<text x="195.2" y="127.1" transform="rotate(-90 195.2 127.1)">5K1</text>
<text x="197.7" y="127.2" transform="rotate(-90 197.7 127.2)">R8</text>
<text x="199.4" y="127.9">R9</text>
<text x="199.4" y="130.4">10K</text>
<text x="118.7" y="134.2">PC6</text>
<text x="118.7" y="136.8">PC7</text>
<text x="169.4" y="135.5">RS</text>
<text x="169.4" y="132.9">R/W</text>
<text x="118.7" y="141.8">PD0</text>
<text x="169.4" y="143.1">D0</text>
<text x="176.7" y="138">LED(+)</text>
<text x="176.7" y="140.6">LED(-)</text>
<text x="189.2" y="138">300</text>
<text x="197.6" y="138.4">+5V</text>
<text x="118.7" y="144.4">PD1</text>
<text x="118.7" y="146.9">PD2</text>
<text x="118.7" y="149.5">PD3</text>
<text x="169.4" y="145.6">D1</text>
<text x="169.4" y="148.2">D2</text>
<text x="118.7" y="152">PD4</text>
<text x="118.7" y="154.5">PD5</text>
<text x="169.4" y="150.7">D3</text>
<text x="169.4" y="153.3">D4</text>
<text x="169.4" y="155.8">D5</text>
<text x="118.7" y="157.1">PD6</text>
<text x="118.7" y="159.6">PD7</text>
<text x="169.4" y="158.3">D6</text>
<text x="169.4" y="160.9">D7</text>
<text x="111.4" y="163.3" transform="rotate(-90 111.4 163.3)">GND</text>
<text x="112.7" y="167.2">U2</text>
<text x="177.4" y="162.1" transform="rotate(-90 177.4 162.1)">VSS</text>
<text x="112.7" y="169.8">ATmega32A-A</text>
<text x="149.2" y="178.7">SW_DIP_x04</text>
<text x="152.9" y="176.1">SW1</text>
</g>
<g font-size="1.8" fill="#0f0f0f">
<text x="120.6" y="23.8">3V3</text>
<text x="242.6" y="42.8">RST</text>
<text x="242.6" y="45.4">SCK</text>
<text x="242.6" y="47.9">MISO</text>
<text x="157.5" y="50.5">MQ2_D</text>
<text x="157.5" y="53">MQ2_A</text>
<text x="185.4" y="53">MQ135_A</text>
<text x="185.4" y="50.5">MQ135_D</text>
<text x="242.6" y="50.5">MOSI</text>
<text x="87.6" y="72">RST</text>
<text x="73.7" y="101.3">TXD</text>
<text x="86.4" y="98.7">RXD</text>
<text x="146" y="107.6">SCL</text>
<text x="162.6" y="107.6">SCL</text>
<text x="146" y="114">SDA</text>
<text x="162.6" y="114">SDA</text>
<text x="85.1" y="119">RST</text>
<text x="133.3" y="117.8">PC0</text>
<text x="133.3" y="120.3">PC1</text>
<text x="133.3" y="125.4">PC3</text>
<text x="133.3" y="122.8">PC2</text>
<text x="133.3" y="130.5">PC5</text>
<text x="133.3" y="127.9">PC4</text>
<text x="160" y="131.7">PD6</text>
<text x="160" y="129.2">PD7</text>
<text x="133.3" y="135.5">PC7</text>
<text x="133.3" y="133">PC6</text>
<text x="160" y="134.3">PD5</text>
<text x="127" y="140.6">RXD</text>
<text x="127" y="143.2">TXD</text>
<text x="139.7" y="140.6">PD0</text>
<text x="139.7" y="143.2">PD1</text>
<text x="139.7" y="145.7">PD2</text>
<text x="139.7" y="148.2">PD3</text>
<text x="139.7" y="150.8">PD4</text>
<text x="139.7" y="153.3">PD5</text>
<text x="139.7" y="155.9">PD6</text>
<text x="161.3" y="154.6">PC5</text>
<text x="161.3" y="152.1">PC4</text>
<text x="139.7" y="158.4">PD7</text>
<text x="161.3" y="157.1">PC6</text>
<text x="161.3" y="159.7">PC7</text>
</g>
</svg>
